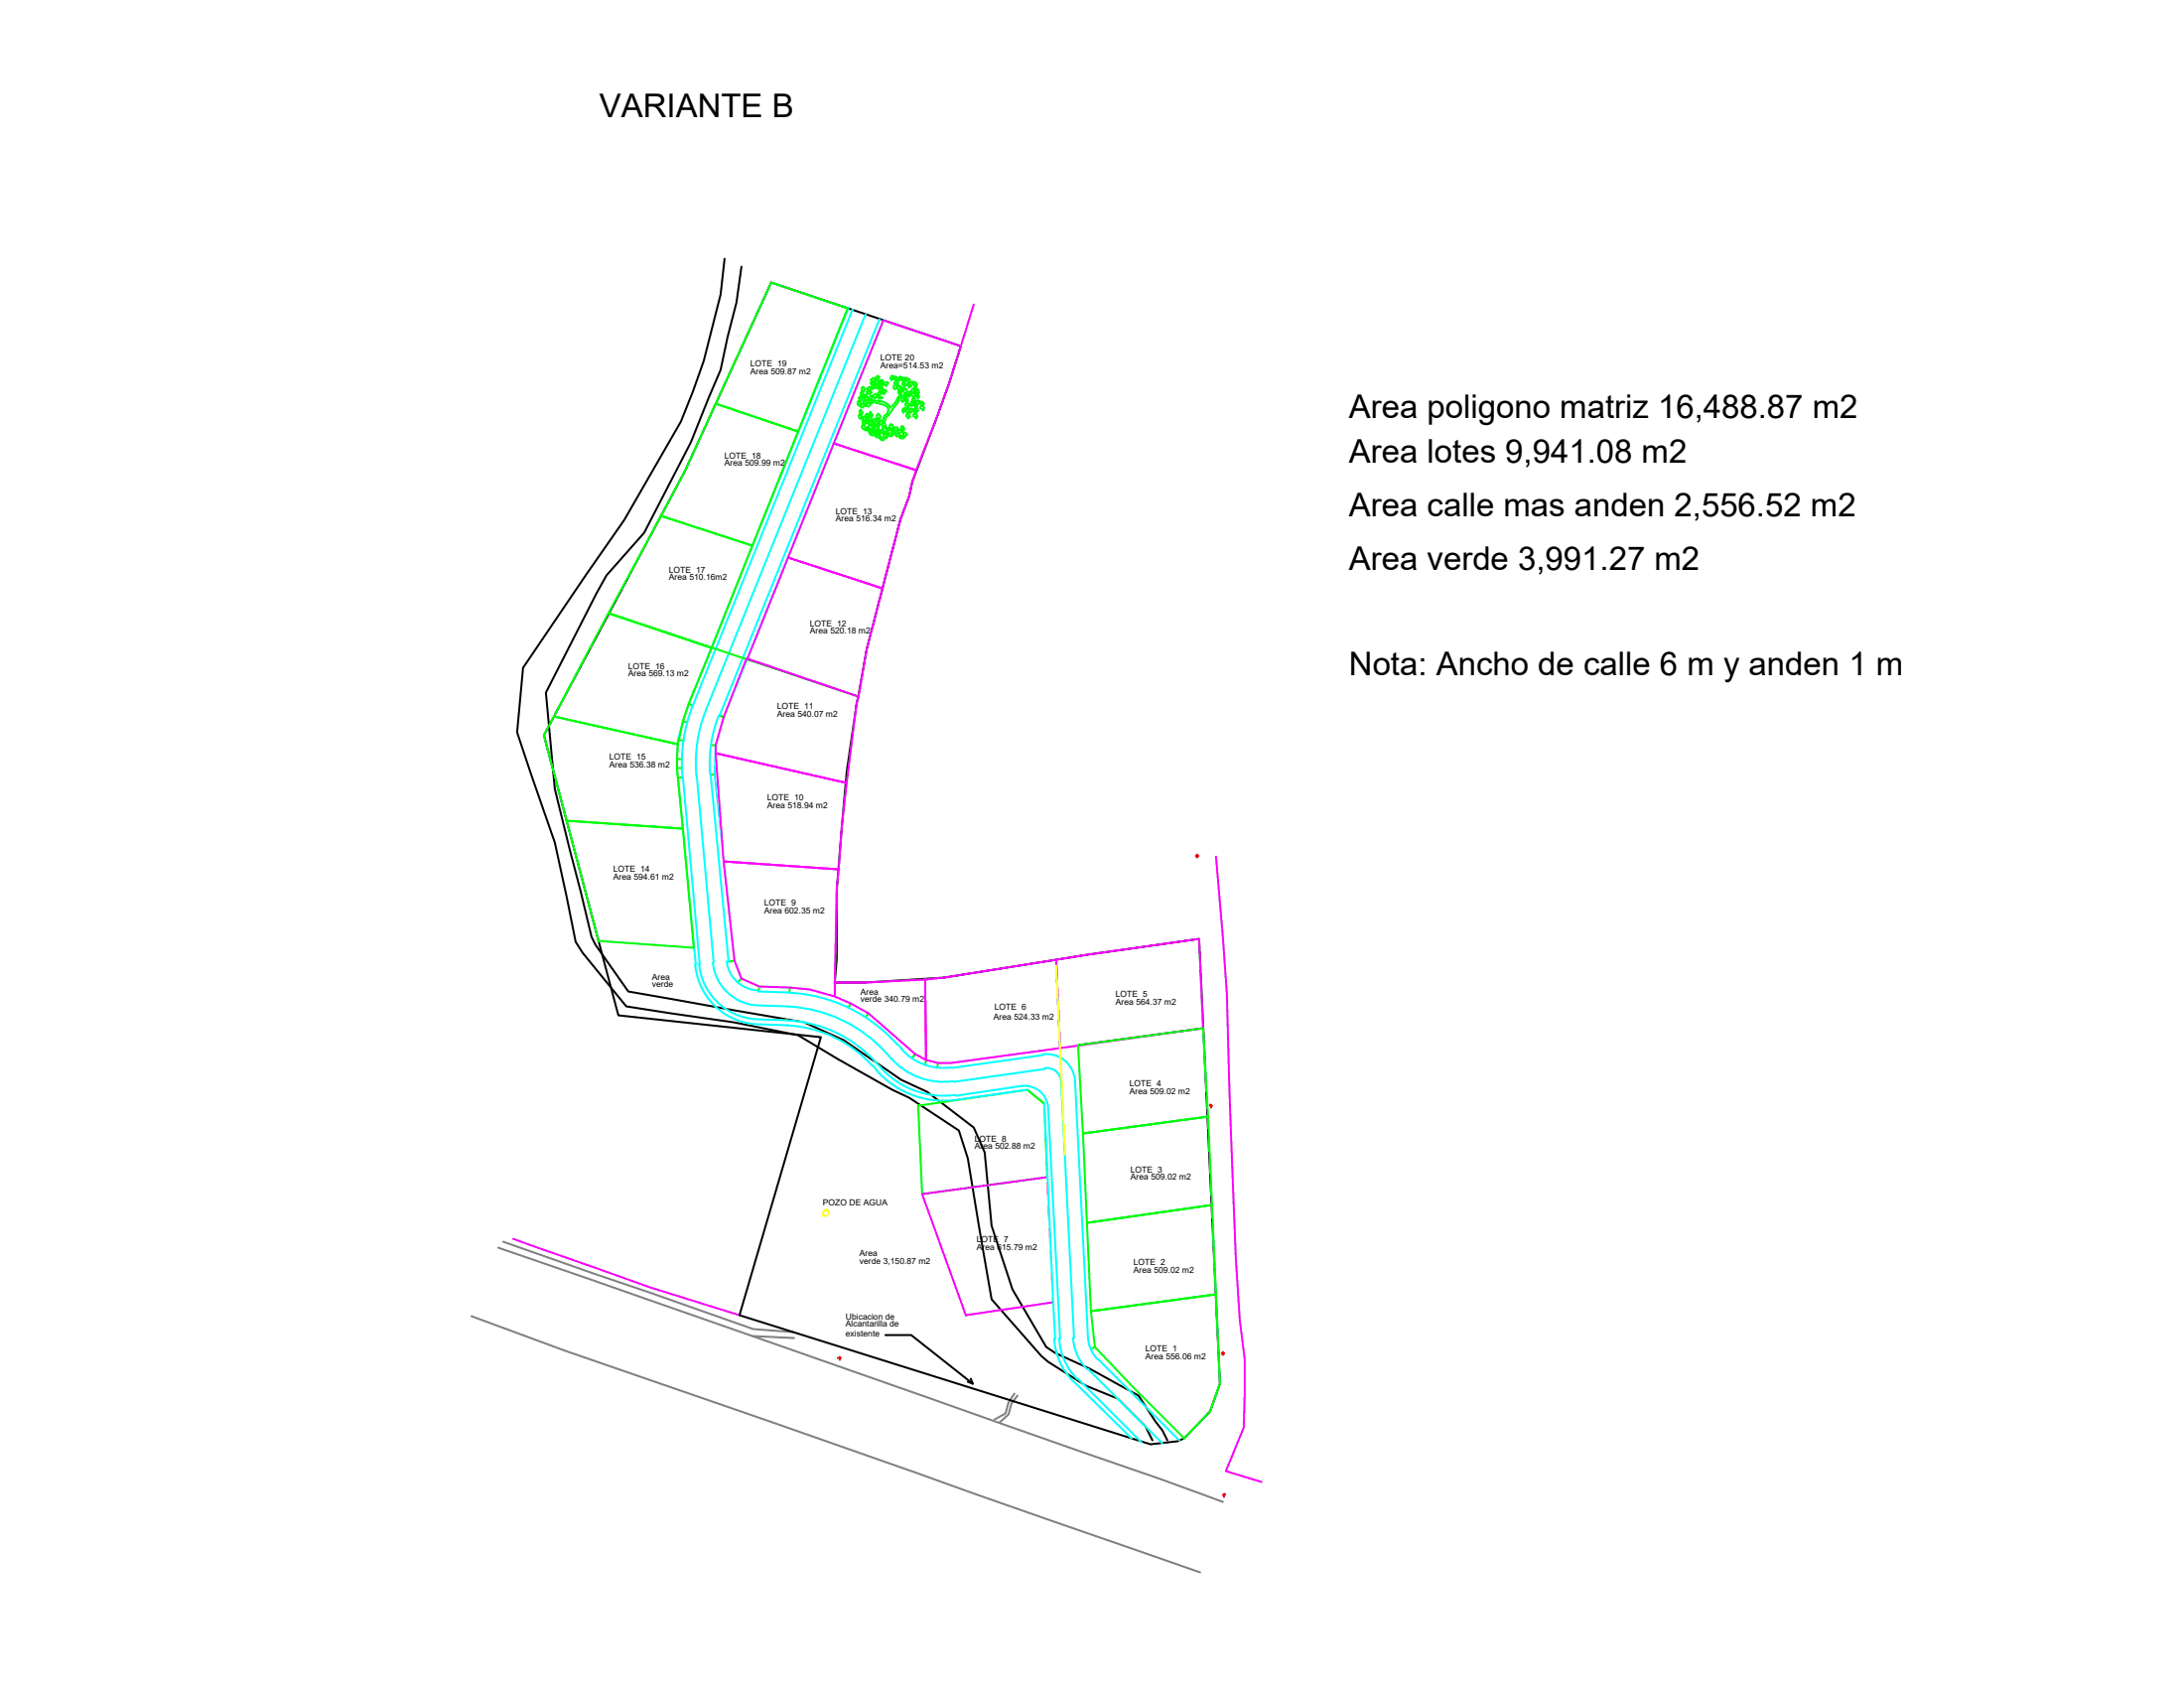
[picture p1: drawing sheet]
<svg xmlns="http://www.w3.org/2000/svg" width="279mm" height="216mm" viewBox="0 0 279 216" stroke-linecap="round" stroke-linejoin="round" font-family="sans-serif">
<!-- layer: CERCO -->
<path d="M124.6 38.9l-1.7 5.4M155.6 109.5l.8 10.5 .6 7.2 .3 14 .8 19.8 .5 7.9 .6 5-.1 8.7-2.3 5.6 4.6 1.4M153.9 131.5l-16 2.2M65.6 158.4l17.6 6.3 11.4 3.5M154.5 142.8l-16 2.2M155.1 154.1l-16 2.3M155.6 165.6l-16 2.1" fill="none" stroke="#f0f" stroke-width=".25"/>
<!-- layer: CARRETERA -->
<path d="M63.7 159.6l84.7 29.6 8 2.9M64.4 158.8l32 11.2 5.1 .4M60.3 168.3l12.1 4.5 27.5 9.5 25.2 8.9 28.4 9.9M96.3 170.9l5.3 .2M129.8 178.3l-.8 1.1-.4 1.4-1.4 .8M130.2 178.5l-.8 1-.4 1.4-1.1 1" fill="none" stroke="#808080" stroke-width=".25"/>
<!-- layer: CAMINO -->
<path d="M92.7 33.1l-.5 4.6-2.2 8.5-1.4 3.9-1.5 3.8-7.2 12.6-5 7.1-8 11.8-.7 8.3 4.8 14.1 2.6 12.7 .9 1.4 5.6 6.8 13.7 2.1 8.3 1.6 5.1 3.1 7 3.9 2.1 1 6.4 4.2 1.1 3.6 3.1 18 6.3 7.2 .9 .8 4.8 3 4.1 1.7 3.5 3.5 .9 1.8M94.9 34.1l-.7 4.6-1.1 4.4-.9 4.2-3.8 9.3-6 11.5-4.8 5.5-1.3 2.3-6.5 12.7 1.2 12.3 4.7 18.9 .5 1 4.2 6 22.5 4 5 2.2 7.4 5.1 3.3 1.5 6 4.6 1.4 3.2 .9 9.4 2.6 8.1 4.3 7.4 1.2 .7 4.4 2.1 6.3 3.4 2.1 3.3 .9 1.2 .6 1.2" fill="none" stroke="#000" stroke-width=".25"/>
<!-- layer: POZO DE AGUA -->
<path d="M105.7 154.7a.44 .44 0 0 1 .3 .6 .44 .44 0 0 1-.6 .2M105.7 154.8a.44 .44 0 0 0-.4 .2 .44 .44 0 0 0 .1 .5" fill="none" stroke="#ff0" stroke-width=".25"/>
<!-- layer: POSTE DE LUZ -->
<g fill="none" stroke="#f00" stroke-width=".25">
<path d="M153 109.5h.1M153.1 109.5h.1M153.1 109.3v.1M153.1 109.5v.2M153.3 109.5h.1M154.8 141.4h.1M154.9 141.3v.1h.2M154.9 141.5v.2M107.2 173.7h.1M107.4 173.6v.1h.2M107.4 173.8v.1M156.3 173.2h.1"/>
<path d="M156.4 173.2h.1M156.4 172.9v.1M156.4 173.2v.1M156.6 173.2h.1M156.4 191.2h.2M156.6 191.2h.1M156.6 191.1v.1M156.6 191.3v.2M156.7 191.2h.1"/>
</g>
<!-- layer: POLIGONO LEVANTAMIENTO -->
<path d="M98.7 36.1l24.2 8.2-1.5 4.8-4.7 12.6-.4 1.7-1.1 3.1-4.3 16.6a180.3 180.3 0 0 0-3.2 22.8l-.7 8v8.7l-.2 3.1h3.8l10.2-.7a931.2 931.2 0 0 1 32.6-4.9l2.7 56.9-1.3 3.5-3.3 3.5-.9 .3-3.4 .4-52.6-16.5 10.4-35.5-25.9-2.8-9.5-35.8 18-33.8z" fill="none" stroke="#000" stroke-width=".25"/>
<!-- layer: ALINEACION CALLE -->
<g fill="none" stroke="#0ff" stroke-width=".25">
<path d="M108.6 39.3l-20.5 50.7-.7 2.3-.7 2.4-.1 3.5 2.4 25.2M109.1 39.6l-20.5 50.6M110.7 40.2l-20.4 50.7M112.5 40.8l-20.4 50.7M113 41l-20.4 50.8-1 3.5-.2 3.7 2.6 23.9 .9 2.3 2.2 1 4 .1-4-.1M113 41l-20.4 50.8M113 41l9.9 3.3M87.4 99.4l2.1 24M88.7 90.2a19.7 19.7 0 0 0-1.4 9.2M89.1 99.3l2.2 23.8M90.3 90.8a18 18 0 0 0-1.2 8.4M90.9 99.1l2.3 23.9"/>
<path d="M92 91.5a16.2 16.2 0 0 0-1.1 7.6M88.9 123.4a8.4 8.4 0 0 0 7.8 7.6M89.4 123.3a7.8 7.8 0 0 0 7.4 7.1M91.2 123.1a6 6 0 0 0 5.7 5.5M93 122.9a4.2 4.2 0 0 0 3.9 3.8M96.9 130.4l3.9 .1M96.9 131l3.9 .1M97 128.6l4 .1M97 126.8l4 .1M100.7 131.2a15.6 15.6 0 0 1 10.9 5.2M100.8 130.5a16.2 16.2 0 0 1 11.3 5.4M100.8 128.7a18 18 0 0 1 12.6 6.1"/>
<path d="M100.9 127a19.7 19.7 0 0 1 13.9 6.6M111.7 136.3l.6 .7M112.1 136l.7 .6M112.2 137a11.4 11.4 0 0 0 10.1 3.7M112.7 136.5a10.7 10.7 0 0 0 9.5 3.5M113.5 134.8l.5 .7M114 135.4a9 9 0 0 0 7.9 2.9M114.8 133.5l.6 .7M115.3 134.2a7.2 7.2 0 0 0 6.4 2.3M130.7 138.9a2.98 2.98 0 0 1 3.4 2.8M130.8 138.9l-8.5 1.3M131.4 139.4l2.2 1.8"/>
<path d="M133.4 134.9a3.6 3.6 0 0 1 4.1 3.4M133.5 134.9l-11.7 1.7M133.7 136.6a1.84 1.84 0 0 1 2 1.7M133.7 136.7l-11.7 1.7M135.7 138.4l1.7 32.7M137.5 138.2l1.7 32.8M153.4 120.1l.5 11.4M134.1 141.8l1.5 29.5M134.7 166.6l.3 4.7M134.9 171.2a8.3 8.3 0 0 0 2.5 5.5M135.5 171.2a7.8 7.8 0 0 0 2.3 5.2M137.3 171.1a6 6 0 0 0 1.8 4"/>
<path d="M137.5 176.9l7.3 7.1M137.9 176.3l8.1 8.2M139.2 175.1l9.5 9.5M139.2 171a4.3 4.3 0 0 0 1.2 2.9M140.4 173.8l10.5 10.4"/>
</g>
<!-- layer: POLIGONO APROBADO -->
<path d="M106.8 125.7h3.8l7.7-.4 .2 10.3-1.4-.8-6-5.2-2.3-1.3-2-.8zM118.3 125.3l2.5-.3 14.3-2.2 .5 11.3-13.9 1.9h-1.7l-1.5-.4zM135.1 122.8l18.3-2.7 .5 11.4-18.3 2.6z" fill="none" stroke="#f0f" stroke-width=".25"/>
<!-- layer: LOTES -->
<g fill="none" stroke="#0f0" stroke-width=".25">
<path d="M98.7 36.1l9.7 3.3-6.3 15.8-10.5-3.6zM91.6 51.6l10.5 3.6-5.8 14.6-11.7-3.8 3-5.7zM109.7 51.4l.3-.1 .1 .5-.1 .1-.3-.1zM109.8 53.2l.3-.2 .2 .4-.1 .1h-.2zM109.8 50.9l.3-.2 .1 .4-.1 .3zM110.1 52.4l.2 .4-.1 .2-.2-.1v-.4zM110.1 50.2l.2-.1 .2 .4-.4 .1zM110.2 54.6l.3-.3 .2 .4-.1 .2-.3-.1zM110.2 51.6h.3l.1 .3-.3 .2-.2-.1zM110.2 49.6l.3-.1 .1 .4-.1 .2-.3-.1zM110.5 53.3h.2l.2 .1-.3 .4-.3-.1zM110.5 53.7l.2 .5-.1 .1h-.3v-.4z"/>
<path d="M110.5 51.3l.2-.2 .2 .5-.2 .2-.2-.2zM110.6 50.7l.3-.1 .1 .4-.1 .3-.3-.2zM110.6 50.5h.3l-.3 .5-.3-.1zM110.7 53l.3-.1 .1 .4-.1 .2zM110.9 53.5l.2 .4-.1 .1h-.3v-.3zM110.9 54.7l.2-.1 .1 .2-.2 .3h-.3zM110.9 50.1l.5-.1 .1 .2-.1 .2h-.4zM110.9 49.7l.3-.2 .3 .1-.3 .4zM111 51.5h.2l.2 .3-.3 .2-.4-.1zM111.1 53.5l.3-.2 .2 .4-.1 .2-.3-.1zM111.1 54.6l.3-.3 .2 .4-.1 .2-.3-.1zM111.1 55.1l.3-.2 .1 .4-.1 .3z"/>
<path d="M111.1 51.3h.4l.1 .1-.1 .2-.4-.1zM111.1 50.9l.3-.3 .2 .1-.2 .4h-.3zM111.2 53.8h.3l.1 .1-.2 .4h-.3zM111.4 52.6l.2 .6-.1 .1h-.3v-.4zM111.4 49l.5-.2 .1 .3-.1 .1h-.4zM111.4 48.6l.3-.3 .3 .2-.3 .3zM111.5 49.5l.2-.3 .3 .1-.3 .4h-.2zM111.6 51.3l.4 .2 1 .3 .5 .2 .2 .4-.2 .5-.4 .3-.2 .7M111.6 55.2h.3l.1 .2-.1 .3h-.4zM111.6 54.3l.3-.3 .1 .4-.1 .3zM111.6 54.8l.1-.1 .3 .4-.1 .2-.3-.1zM111.6 50.6l.4-.2 .3 .1-.3 .4h-.3z"/>
<path d="M111.7 53.7l.3-.2 .1 .3-.2 .2h-.3zM111.9 49.3h.5l.1 .3-.1 .1-.4-.1zM112 55.7l.5-.1 .1 .2-.1 .2h-.4zM112 49l.3-.3 .2 .1-.2 .4h-.3zM112 48.3l.3-.2 .2 .1-.2 .4h-.3zM112.1 53.2l.3-.3 .2 .4-.1 .2-.2-.1zM112.1 53.7l.3-.2 .1 .4-.1 .3zM112.1 54.9h.3l.1 .2-.2 .3h-.3zM112.1 54.3l.3-.3 .1 .4-.1 .3h-.1zM112.3 54.7l.2 .4-.1 .2-.3-.1zM112.3 50.7h.3l.3 .2-.5 .1zM112.3 50.4l.2-.3 .3 .1-.3 .4-.2-.1z"/>
<path d="M112.5 56h.5l.1 .1-.1 .2-.4-.1zM112.5 49.7l.4-.1 .1 .3-.1 .1h-.4zM112.5 49.2l.3-.1 .2 .1-.2 .3h-.3zM112.5 48.7l.3-.1 .2 .1-.2 .3h-.3zM112.6 53.8h.3l.1 .2-.1 .3h-.4zM112.6 55.1l.3-.2 .1 .3-.2 .2h-.3zM112.9 54.6l.4-.2 .1 .3-.1 .1h-.4zM112.9 50.1l.2-.2 .3 .1-.3 .4h-.2zM113 55.2h.5l.2 .1-.2 .3-.4-.2zM113 55.4h.3l.2 .4-.1 .3-.4-.4zM113 49.1l.4-.3 .3 .2-.3 .3zM113.4 54.8l.4-.1 .2 .2-.5 .2z"/>
<path d="M113.7 55.4h.3l.2 .3-.2 .1-.3-.1zM113.9 54.3h.3l.1 .4-.1 .2-.4-.3zM114 48.1h.3v.4l-.3 .1-.1-.1zM114.2 55.1h.1l.2 .2-.1 .3-.4-.3zM114.3 54.7h.5l.1 .2-.1 .2h-.4zM114.4 49.2h.4l-.1 .5h-.3l-.1-.1zM114.4 49l.1-.2h.3l.1 .3-.2 .2zM114.5 55.4h.5l.2 .3-.2 .1h-.3zM114.5 48.2h.2l.1 .4-.1 .1-.3-.2zM114.8 55.1l.5-.2 .1 .3-.1 .1h-.4zM114.9 50h.3l.1 .4-.1 .1-.3-.3zM114.9 49.3h.3l.1 .4-.3 .3-.2-.4z"/>
<path d="M115 55.8l.6-.1 .1 .3-.1 .1h-.4zM115 48.2h.3l-.1 .4-.3 .1-.1-.1zM115.2 49.6h.4l-.2 .5-.2 .1-.2-.2zM115.3 50.4l-.1 .2-.3 .1-.4 .8-.6 .6-.2-.3-.7-.4-1.4-.3M115.3 54.6h.3l.1 .3-.1 .2-.3-.3zM115.4 50.9h.3v.4l-.3 .1-.1-.1zM115.4 48.3h.3l.1 .4-.1 .1-.4-.2zM115.6 55.3h.2l.3 .3-.3 .2-.2-.2zM115.6 48.8l.3 .4-.2 .3-.3-.4zM115.6 52.3l.2-.2-.1 .5-.1 .2-.2-.3zM115.7 50.6h-.4l-.5 1-1.1 1.6-.3 .1-.3 .7 .2 .3M115.7 50.4h.2l.2 .3-.2 .2-.2-.3z"/>
<path d="M115.7 49.7h.2l.2 .4-.3 .3-.2-.4zM115.7 48.3h.2l-.2 .5-.1-.1zM115.9 51.5l.3 .1 .1 .3-.1 .2-.4-.3zM115.9 51h.2l.1 .3-.1 .2-.3-.2zM115.9 52.3h.3l.1 .3-.1 .3-.4-.4zM116.1 48.5h.2l.1 .3-.1 .2-.4-.3zM116.1 52.9h.1l.2 .4-.2 .2-.3-.3zM116.2 49l.4 .3-.3 .3-.2-.4zM116.3 50.1h.3l-.2 .5-.1 .1-.1-.2zM116.4 48.8h.4l-.1 .4-.3 .1-.1-.2zM116.4 52.3h.3v.3l-.3 .2-.1-.2zM116.6 51.4h.2v.5h-.2l-.2-.1z"/>
<path d="M116.7 50.2h.3l.1 .4-.1 .3-.4-.4zM116.7 49.7h.4l-.1 .4-.3 .1-.1-.1zM116.8 50.9h.2l.2 .4-.2 .1-.3-.3zM117 49.5h.2l.1 .4-.1 .2-.2-.4zM117 48.8l.2 .2 .1 .2-.2 .3-.3-.4zM117 52.9h.2l.1 .4-.1 .2-.4-.3zM117 52.4h.1l.2 .2-.2 .3-.3-.4zM117.1 52.1h.2l.2 .4-.3 .1-.2-.2zM117.1 51.5h.1l.1 .4-.1 .2-.2-.3zM117.2 50.4l.3 .1 .1 .2-.1 .3-.3-.4zM117.2 49.9h.3l.1 .3-.3 .2-.2-.3zM117.3 51.3h.3v.3l-.3 .2-.1-.2z"/>
<path d="M117.7 51.5l.3-.1 .2 .2-.2 .3zM117.8 51.9h.3l.1 .4-.1 .2-.4-.4zM77.8 78.4l13.2 4.5-2.9 7.1-.7 2.3-.7 2.9-15.8-3.6zM77.8 78.4l32 10.7M84.6 66l11.7 3.8-5.3 13.1-13.2-4.5zM70.9 91.6l15.8 3.6-.1 3 .8 7.8-14.9-1-2.9-10.9zM86.6 97.1h.6M86.6 98.2h.6M86.7 94.7h.8M87.4 99.4l-.7 .1M87.4 92.3l.5 .1M88.1 90l.5 .2"/>
<path d="M91 95.3h.6M91.4 99l-.5 .1M92.4 91.6l-.3-.1 .5 .3M72.5 105l14.9 1 1.4 15.2-12.2-.9zM94 122.9l-.8 .1M94.9 125.2l-.6 .5M97.1 126.2l-.1 .6M101.1 126.3l-.1 .6M108.8 128.3l-.2 .5M111.1 129.6l-.4 .5M117.1 134.8l-.4 .5M118.5 135.6l-.2 .6"/>
<path d="M120 136l-.1 .6M137.9 133.7l16-2.2 .6 11.3-16 2.2zM117.5 141.4l13.9-2 2.2 1.8 .4 9.4-16 2.1zM138.5 145l16-2.2 .6 11.3-16 2.3zM139.1 156.4l16-2.3 .5 11.5-16 2.1zM139.6 167.7l16-2.1 .5 11.4-1.3 3.5-3.3 3.5-6.5-6.5-4.9-5.2zM140.1 172.3l-.5 .2"/>
</g>
<path d="M106.7 56.7l10.5 3.4-.5 1.6-.4 1.7-1.1 3.1-2.3 8.8-12.1-4zM113 41l9.9 3.3-1.5 4.8-1.7 4.6-2.5 6.4-10.5-3.4zM100.8 71.3l12.1 4-2 7.8-1.1 6-14.2-4.8zM91.6 96.3l16.7 3.8-.6 5.8-.4 5.3-14.7-1zM95.5 84.3l-2.9 7.5-1 3.5v1l16.7 3.8 1.3-10.1 .2-.9-14.2-4.8M92.6 110.2l14.7 1-.3 2.4-.2 13.9-3.2-.9-2.5-.3-4-.1-2.2-1-.9-2.3zM118 152.7l16-2.1 .7 16-11.1 1.6z" fill="none" stroke="#f0f" stroke-width=".25"/>
<!-- layer: poligono -->
<path d="M131.4 139.4l-9 1.3M133.6 141.2l1.1 25.4" fill="none" stroke="#0ff" stroke-width=".25"/>
<!-- layer: ROTULOS LOTES -->
<path d="M113.3 170.8h3.3l7.8 6.2M124.2 176.3l.2 .7-.6-.3" fill="none" stroke="#000" stroke-width=".25"/>
<!-- layer: POLIGONO APROBADO -->
<path d="M135.1 123.5l1.2 24.1" fill="none" stroke="#ff0" stroke-width=".25"/>
<g font-size="4.2">
<text x="76.7" y="14.9">VARIANTE B</text>
<text x="172.6" y="53.4">Area poligono matriz 16,488.87 m2</text>
<text x="172.6" y="59.1">Area lotes 9,941.08 m2</text>
<text x="172.6" y="66">Area calle mas anden 2,556.52 m2</text>
<text x="172.6" y="72.8">Area verde 3,991.27 m2</text>
<text x="172.6" y="86.3">Nota: Ancho de calle 6 m y anden 1 m</text>
</g>
<g font-size="1.1">
<text x="96" y="46.8">LOTE 19</text>
<text x="96" y="47.8">Area 509.87 m2</text>
<text x="112.6" y="46">LOTE 20</text>
<text x="112.6" y="47.1">Area=514.53 m2</text>
<text x="92.7" y="58.6">LOTE 18</text>
<text x="92.7" y="59.5">Area 509.99 m2</text>
<text x="106.9" y="65.7">LOTE 13</text>
<text x="106.9" y="66.6">Area 516.34 m2</text>
<text x="85.6" y="73.2">LOTE 17</text>
<text x="85.6" y="74.1">Area 510.16m2</text>
<text x="103.6" y="80.1">LOTE 12</text>
<text x="103.6" y="81">Area 520.18 m2</text>
<text x="80.4" y="85.5">LOTE 16</text>
<text x="80.4" y="86.4">Area 569.13 m2</text>
<text x="99.4" y="90.6">LOTE 11</text>
<text x="99.4" y="91.6">Area 540.07 m2</text>
<text x="78" y="97.1">LOTE 15</text>
<text x="78" y="98.1">Area 536.38 m2</text>
<text x="98.2" y="102.3">LOTE 10</text>
<text x="98.2" y="103.3">Area 518.94 m2</text>
<text x="78.5" y="111.4">LOTE 14</text>
<text x="78.5" y="112.5">Area 594.61 m2</text>
<text x="97.8" y="115.8">LOTE 9</text>
<text x="97.8" y="116.8">Area 602.35 m2</text>
<text x="83.4" y="125.3">Area</text>
<text x="83.4" y="126.2">verde</text>
<text x="110.1" y="127.2">Area</text>
<text x="110.1" y="128.1">verde 340.79 m2</text>
<text x="127.1" y="130.4">Area 524.33 m2</text>
<text x="127.2" y="129.1">LOTE 6</text>
<text x="142.7" y="127.5">LOTE 5</text>
<text x="142.7" y="128.5">Area 564.37 m2</text>
<text x="144.5" y="138.9">LOTE 4</text>
<text x="144.5" y="139.9">Area 509.02 m2</text>
<text x="124.7" y="146">LOTE 8</text>
<text x="124.7" y="146.9">Area 502.88 m2</text>
<text x="144.6" y="149.9">LOTE 3</text>
<text x="105.3" y="154.1">POZO DE AGUA</text>
<text x="144.6" y="150.8">Area 509.02 m2</text>
<text x="110" y="160.6">Area</text>
<text x="110" y="161.6">verde 3,150.87 m2</text>
<text x="125" y="158.8">LOTE 7</text>
<text x="125" y="159.8">Area 615.79 m2</text>
<text x="145" y="161.7">LOTE 2</text>
<text x="145" y="162.8">Area 509.02 m2</text>
<text x="108.2" y="168.7">Ubicacion de</text>
<text x="108.2" y="169.6">Alcantarilla de</text>
<text x="108.2" y="170.9">existente</text>
<text x="146.5" y="172.8">LOTE 1</text>
<text x="146.5" y="173.8">Area 556.06 m2</text>
</g>
</svg>
